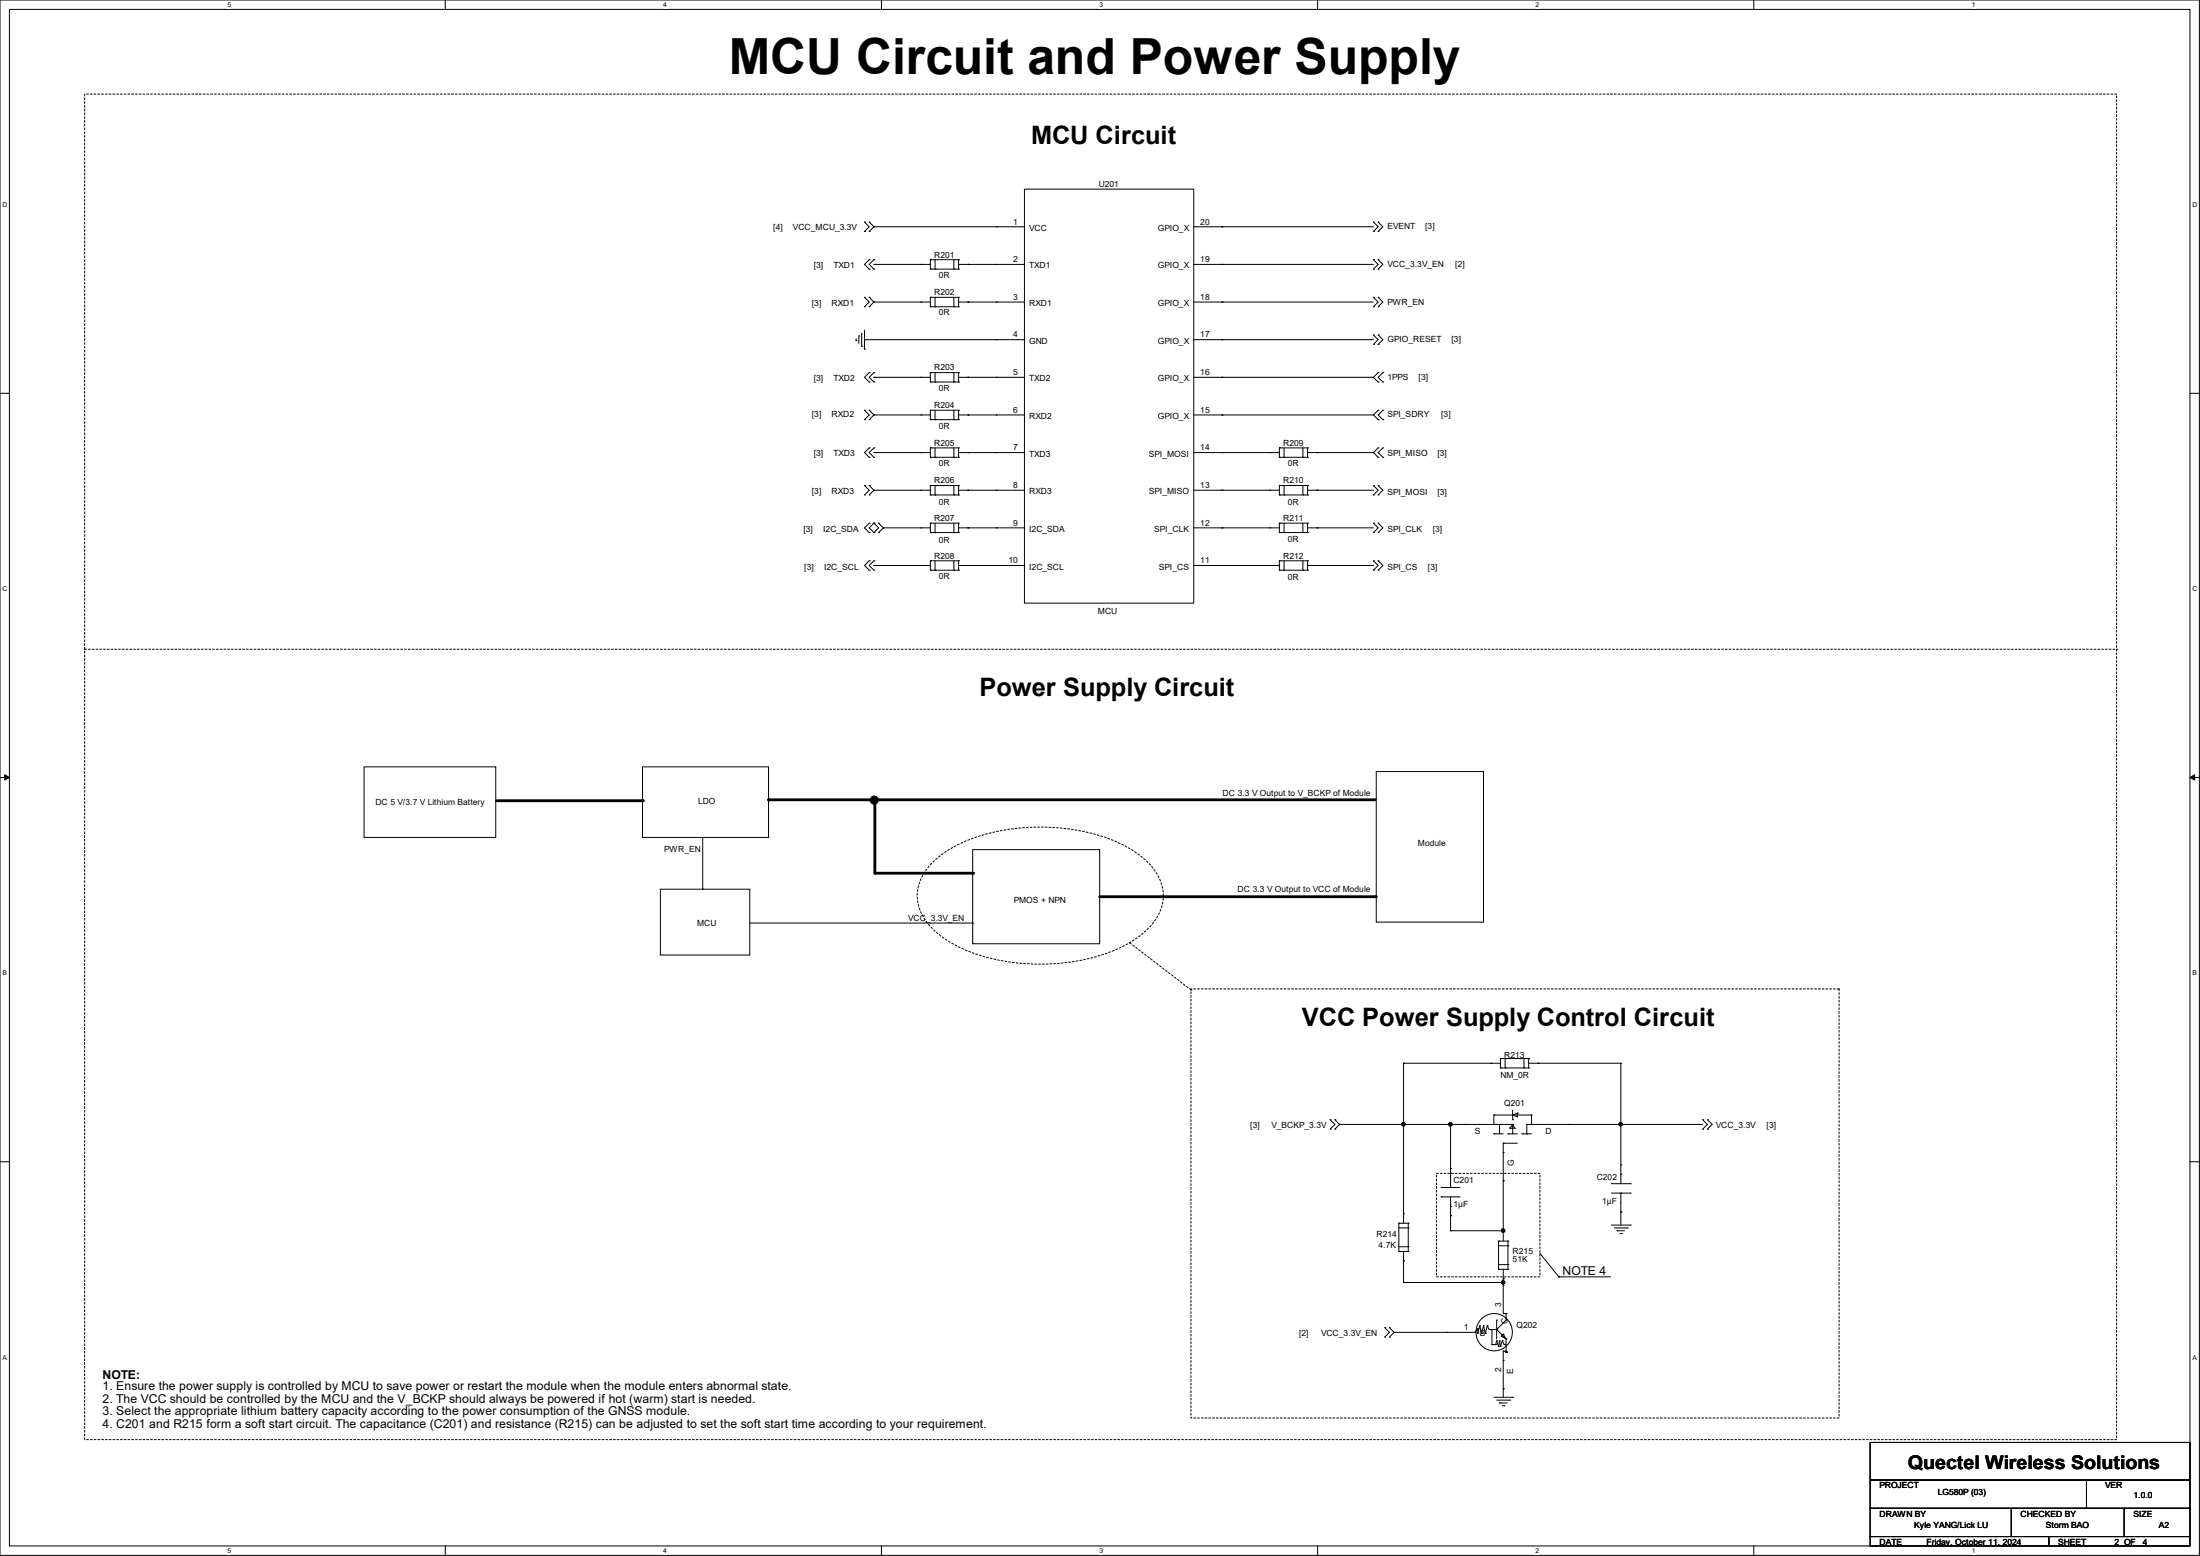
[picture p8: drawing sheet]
<svg xmlns="http://www.w3.org/2000/svg" width="297mm" height="210mm" viewBox="0 0 297 210" stroke-linecap="round" stroke-linejoin="round" font-family="sans-serif">
<path d="M0 0h296.9v209.9h-296.9zM1.3 1.3h294.4v207.4h-294.4z" fill="none" stroke="#000" stroke-width=".14"/>
<g fill="#fff">
<path d="M30.7 .1h.5v1h-.5z"/>
<path d="M30.7 208.8h.5v1h-.5z"/>
</g>
<path d="M60.1 0v1.3M60.1 208.7v1.2" fill="none" stroke="#000" stroke-width=".14"/>
<g fill="#fff">
<path d="M89.5 .1h.5v1h-.5z"/>
<path d="M89.5 208.8h.5v1h-.5z"/>
</g>
<path d="M119 0v1.3M119 208.7v1.2" fill="none" stroke="#000" stroke-width=".14"/>
<g fill="#fff">
<path d="M148.4 .1h.5v1h-.5z"/>
<path d="M148.4 208.8h.5v1h-.5z"/>
</g>
<path d="M177.9 0v1.3M177.9 208.7v1.2" fill="none" stroke="#000" stroke-width=".14"/>
<g fill="#fff">
<path d="M207.3 .1h.5v1h-.5z"/>
<path d="M207.3 208.8h.5v1h-.5z"/>
</g>
<path d="M236.8 0v1.3M236.8 208.7v1.2" fill="none" stroke="#000" stroke-width=".14"/>
<g fill="#fff">
<path d="M266.2 .1h.5v1h-.5z"/>
<path d="M266.2 208.8h.5v1h-.5z"/>
<path d="M.3 27.2h.7v1h-.7z"/>
<path d="M296 27.2h.6v1h-.6z"/>
<path d="M.3 79h.7v1h-.7z"/>
<path d="M296 79h.6v1h-.6z"/>
</g>
<path d="M0 53.1h1.3M295.7 53.1h1.2" fill="none" stroke="#000" stroke-width=".14"/>
<g fill="#fff">
<path d="M.3 130.9h.6v1h-.6z"/>
<path d="M296 130.9h.6v1h-.6z"/>
</g>
<path d="M0 104.9h1.3M295.7 104.9h1.2" fill="none" stroke="#000" stroke-width=".14"/>
<path d="M.6 104.6l.7 .3-.7 .4zM295.7 104.9l.6-.3v.7z" fill="#000" stroke="#000" stroke-width=".14"/>
<g fill="#fff">
<path d="M.3 182.7h.6v1h-.6z"/>
<path d="M296 182.7h.5v1h-.5z"/>
</g>
<g fill="none" stroke="#000" stroke-width=".14">
<path d="M116.7 30h.1M116.7 31.2h.1M116.7 30l.6 .6-.6 .6M117.3 31.2h.1M117.3 30h.1M117.3 35.1h.1M117.3 36.3h.1M117.3 30l.7 .6M117.3 35.1l-.6 .6 .6 .6M118 35.1h.1M118 36.3h.1M118 30.6h.1"/>
<path d="M118 35.7h.1M118 30.6l-.7 .6M118 35.1l-.7 .6 .7 .6M118 35.7h7.6M118 30.6h20.3M124.3 35.7h.1M125.6 36.3h.1M125.6 35.1h.1M125.6 35.1v1.2M125.6 36.3h3.8M125.6 35.1h3.8M126.2 36.3h.1"/>
<path d="M126.2 35.1v1.2M128.8 36.3h.1M128.8 35.1v1.2M129.4 36.3h.1M129.4 35.1h.1M129.4 35.1v1.2M129.4 35.7h8.9M130.7 35.7h.1M134.5 30.6h.1M134.5 35.7h.1M138.3 25.5h22.9v55.9h-22.9zM161.2 35.7h24.2"/>
<path d="M161.2 30.6h24.2M165 35.7h.1M165 30.6h.1M185.4 36.3h.1M185.4 35.1h.1M185.4 31.2h.1M185.4 30h.1M185.4 35.1l.7 .6-.7 .6M185.4 30l.7 .6-.7 .6M186.1 36.3h.1M186.1 35.1h.1M186.1 31.2h.1"/>
<path d="M186.1 30h.1M186.1 35.1l.6 .6-.6 .6M186.1 30l.6 .6-.6 .6M115.6 46h.1M115.6 45.7v.3M116 45.3h.1M116 45.3v1.1M116.3 46.7h.1M116.3 45v1.7M116.7 47.1h.1M116.7 55.4h.1M116.7 56.6h.1"/>
<path d="M116.7 40.1h.1M116.7 41.4h.1M116.7 45.8h.1M116.7 44.6v2.5M116.7 55.4l.6 .6-.6 .6M116.7 40.1l.6 .7-.6 .6M116.7 45.8h21.6M117.3 56.6h.1M117.3 55.4h.1M117.3 41.4h.1M117.3 40.1h.1M117.3 50.3h.1"/>
<path d="M117.3 51.6h.1M117.3 55.4l.7 .6M117.3 40.1l.7 .7M117.3 50.3l-.6 .6 .6 .7M118 50.3h.1M118 51.6h.1M118 40.8h.1M118 50.9h.1M118 56h.1M118 56l-.7 .6M118 40.8l-.7 .6M118 50.3l-.7 .6 .7 .7"/>
<path d="M118 40.8h7.6M118 50.9h7.6M118 56h7.6M124.3 40.8h.1M124.3 50.9h.1M124.3 56h.1M125.6 41.4h.1M125.6 40.1h.1M125.6 51.6h.1M125.6 50.3h.1M125.6 56.6h.1M125.6 55.4h.1"/>
<path d="M125.6 40.1v1.3M125.6 50.3v1.3M125.6 55.4v1.2M125.6 41.4h3.8M125.6 40.1h3.8M125.6 51.6h3.8M125.6 50.3h3.8M125.6 56.6h3.8M125.6 55.4h3.8M126.2 41.4h.1M126.2 51.6h.1M126.2 56.6h.1"/>
<path d="M126.2 40.1v1.3M126.2 50.3v1.3M126.2 55.4v1.2M128.8 41.4h.1M128.8 51.6h.1M128.8 56.6h.1M128.8 40.1v1.3M128.8 50.3v1.3M128.8 55.4v1.2M129.4 41.4h.1M129.4 40.1h.1M129.4 51.6h.1"/>
<path d="M129.4 50.3h.1M129.4 56.6h.1M129.4 55.4h.1M129.4 40.1v1.3M129.4 50.3v1.3M129.4 55.4v1.2M129.4 40.8h8.9M129.4 50.9h8.9M129.4 56h8.9M130.7 40.8h.1M130.7 50.9h.1M130.7 56h.1"/>
<path d="M134.5 40.8h.1M134.5 45.8h.1M134.5 50.9h.1M134.5 56h.1M161.2 40.8h24.2M161.2 50.9h24.2M161.2 56h24.2M161.2 45.8h24.2M165 56h.1M165 50.9h.1M165 45.8h.1M165 40.8h.1"/>
<path d="M185.4 46.5h.1M185.4 45.2h.1M185.4 41.4h.1M185.4 40.1h.1M185.4 50.9l.7 .7M185.4 56l.7 .6M185.4 45.2l.7 .6-.7 .7M185.4 40.1l.7 .7-.7 .6M186.1 50.3h.1M186.1 51.6h.1M186.1 55.4h.1M186.1 56.6h.1"/>
<path d="M186.1 46.5h.1M186.1 45.2h.1M186.1 41.4h.1M186.1 40.1h.1M186.1 50.3l-.7 .6M186.1 55.4l-.7 .6M186.1 45.2l.6 .6-.6 .7M186.1 40.1l.6 .7-.6 .6M186.7 51.6h.1M186.7 50.3h.1M186.7 56.6h.1M186.7 55.4h.1"/>
<path d="M186.7 50.3l-.6 .6 .6 .7M186.7 55.4l-.6 .6 .6 .6M116.7 65.5h.1M116.7 66.8h.1M116.7 65.5l.6 .7-.6 .6M117.3 66.8h.1M117.3 65.5h.1M117.3 60.5h.1M117.3 61.7h.1M117.3 77h.1M117.3 75.7h.1M117.3 71.9h.1"/>
<path d="M117.3 70.6h.1M117.3 65.5l.7 .7M117.3 60.5l-.6 .6 .6 .6M117.3 75.7l-.6 .6 .6 .7M117.3 70.6l-.6 .6 .6 .7M118 60.5h.1M118 61.7h.1M118 77h.1M118 75.7h.1M118 71.9h.1M118 70.6h.1M118 61.1h.1"/>
<path d="M118 66.2h.1M118 76.3h.1M118 66.2l-.7 .6M118 60.5l-.7 .6 .7 .6M118 75.7l-.7 .6 .7 .7M118 70.6l-.7 .6 .7 .7M118 70.6l.6 .6-.6 .7M118 61.1h7.6M118 66.2h7.6M118 76.3h7.6M118.6 71.9h.1M118.6 70.6h.1"/>
<path d="M118.6 70.6l.7 .6M119.3 71.2h.1M119.3 71.2l-.7 .7M119.3 71.2h6.3M124.3 61.1h.1M124.3 66.2h.1M124.3 71.2h.1M124.3 76.3h.1M125.6 61.7h.1M125.6 60.5h.1M125.6 66.8h.1M125.6 65.5h.1"/>
<path d="M125.6 71.9h.1M125.6 70.6h.1M125.6 77h.1M125.6 75.7h.1M125.6 71.9h3.8M125.6 70.6h3.8M125.6 60.5v1.2M125.6 65.5v1.3M125.6 70.6v1.3M125.6 75.7v1.3M125.6 61.7h3.8M125.6 60.5h3.8"/>
<path d="M125.6 66.8h3.8M125.6 65.5h3.8M125.6 77h3.8M125.6 75.7h3.8M126.2 61.7h.1M126.2 66.8h.1M126.2 71.9h.1M126.2 77h.1M126.2 60.5v1.2M126.2 65.5v1.3M126.2 70.6v1.3M126.2 75.7v1.3"/>
<path d="M128.8 61.7h.1M128.8 66.8h.1M128.8 71.9h.1M128.8 77h.1M128.8 60.5v1.2M128.8 65.5v1.3M128.8 70.6v1.3M128.8 75.7v1.3M129.4 61.7h.1M129.4 60.5h.1M129.4 66.8h.1M129.4 65.5h.1"/>
<path d="M129.4 71.9h.1M129.4 70.6h.1M129.4 77h.1M129.4 75.7h.1M129.4 71.2h8.9M129.4 60.5v1.2M129.4 65.5v1.3M129.4 70.6v1.3M129.4 75.7v1.3M129.4 61.1h8.9M129.4 66.2h8.9M129.4 76.3h8.9"/>
<path d="M130.7 61.1h.1M130.7 66.2h.1M130.7 71.2h.1M130.7 76.3h.1M134.5 61.1h.1M134.5 66.2h.1M134.5 71.2h.1M134.5 76.3h.1M161.2 71.2h11.5M161.2 61.1h11.5M161.2 66.2h11.5M161.2 76.3h11.5"/>
<path d="M165 76.3h.1M165 71.2h.1M165 66.2h.1M165 61.1h.1M171.4 71.2h.1M171.4 66.2h.1M171.4 61.1h.1M171.4 76.3h.1M172.7 71.9h.1M172.7 70.6h.1M172.7 66.8h.1M172.7 65.5h.1"/>
<path d="M172.7 61.7h.1M172.7 60.5h.1M172.7 77h.1M172.7 75.7h.1M172.7 60.5v1.2M172.7 65.5v1.3M172.7 70.6v1.3M172.7 75.7v1.3M172.7 71.9h3.8M172.7 70.6h3.8M172.7 61.7h3.8M172.7 60.5h3.8"/>
<path d="M172.7 66.8h3.8M172.7 65.5h3.8M172.7 77h3.8M172.7 75.7h3.8M173.4 71.9h.1M173.4 66.8h.1M173.4 61.7h.1M173.4 77h.1M173.4 60.5v1.2M173.4 65.5v1.3M173.4 70.6v1.3M173.4 75.7v1.3"/>
<path d="M175.9 71.9h.1M175.9 66.8h.1M175.9 61.7h.1M175.9 77h.1M175.9 60.5v1.2M175.9 65.5v1.3M175.9 70.6v1.3M175.9 75.7v1.3M176.5 71.9h.1M176.5 70.6h.1M176.5 66.8h.1M176.5 65.5h.1"/>
<path d="M176.5 61.7h.1M176.5 60.5h.1M176.5 77h.1M176.5 75.7h.1M176.5 60.5v1.2M176.5 65.5v1.3M176.5 70.6v1.3M176.5 75.7v1.3M176.5 71.2h8.9M176.5 61.1h8.9M176.5 66.2h8.9M176.5 76.3h8.9"/>
<path d="M177.8 71.2h.1M177.8 66.2h.1M177.8 61.1h.1M177.8 76.3h.1M185.4 77h.1M185.4 75.7h.1M185.4 71.9h.1M185.4 70.6h.1M185.4 66.8h.1M185.4 65.5h.1M185.4 61.1l.7 .6M185.4 75.7l.7 .6-.7 .7"/>
<path d="M185.4 70.6l.7 .6-.7 .7M185.4 65.5l.7 .7-.7 .6M186.1 60.5h.1M186.1 61.7h.1M186.1 77h.1M186.1 75.7h.1M186.1 71.9h.1M186.1 70.6h.1M186.1 66.8h.1M186.1 65.5h.1M186.1 60.5l-.7 .6M186.1 75.7l.6 .6-.6 .7"/>
<path d="M186.1 70.6l.6 .6-.6 .7M186.1 65.5l.6 .7-.6 .6M186.7 61.7h.1M186.7 60.5h.1M186.7 60.5l-.6 .6 .6 .6M49.1 103.5h17.8v9.5h-17.8zM86.7 103.5h17.1v9.5h-17.1zM94.9 113v7M131.3 114.7h17.2v12.7h-17.2zM185.8 104.1h14.5v20.4h-14.5zM89.2 120h12v8.9h-12zM94.9 120h.1"/>
<path d="M101.2 124.6h30.1M131.3 124.6h.1M0 156.8h1.3M179.6 151.1h.1M179.6 152.4h.1M179.6 151.1l.6 .7-.6 .6M180.2 152.4h.1M180.2 151.1h.1M180.2 151.1l.6 .7M180.8 151.8h.1M180.8 151.8l-.6 .6M180.8 151.8h23.4"/>
<path d="M189.5 151.8h.1M189.5 143.5h.1M189.5 143.5h13.1M189.5 143.5v21.6M195.8 157.7h.1M195.8 151.8h.1M195.8 151.8v8.5M197.9 151.8h.1M201.3 143.5h.1M201.7 153h.1M201.7 151.8h.1M201.7 150.5h.1"/>
<path d="M201.7 153h1.2M201.7 150.5v1.3M201.7 150.5h5.1M202.4 151.8h.1M202.4 151.8v1.2M202.6 144.1h.1M202.6 142.9h.1M202.6 142.9v1.2M202.6 144.1h3.8M202.6 142.9h3.8M202.9 154.3h.1M202.9 155.6h.1"/>
<path d="M202.9 159.4h.1M202.9 154.3h2M202.9 154.3v13.2M203.2 144.1h.1M203.2 142.9v1.2M203.6 151.8h.1M203.6 153h.1M203.6 153h1.3M203.8 152.3h.1M203.8 152.3h.7M204.2 151.1h.1M204.2 150.5h.1"/>
<path d="M204.2 151.8h.1M204.2 149.9v1.2M204.2 151.8v1.2M204.2 151.8l.3 .5M204.2 151.8l-.4 .5M204.5 152.3h.1M204.9 150.2h.1M204.9 150.2l-.7 .3M204.9 150.2v.5l-.7-.2M205.5 153h.1M205.5 153h1.3M205.7 144.1h.1"/>
<path d="M205.7 142.9v1.2M206.1 151.8h.1M206.1 153h.1M206.1 151.8h23.8M206.1 151.8v1.2M206.4 144.1h.1M206.4 142.9h.1M206.4 142.9v1.2M206.4 143.5h12.4M206.8 150.5h.1M206.8 151.8h.1M206.8 150.5v1.3"/>
<path d="M207.6 143.5h.1M211.8 151.8h.1M217.6 159.8h2.5M218.8 158.5h.1M218.8 157.2h.1M218.8 143.5h.1M218.8 151.8h.1M218.8 143.5v16.3M220.1 159.8h.1M229.9 152.4h.1M229.9 151.1h.1M229.9 151.1l.6 .7-.6 .6"/>
<path d="M230.5 152.4h.1M230.5 151.1h.1M230.5 151.1l.6 .7-.6 .6M295.7 156.8h1.2M186.9 179.2h.1M186.9 179.2l.7 .6-.7 .7M187.6 179.2h.1M187.6 179.2l.6 .6M188.2 179.8h.1M188.2 179.8l-.6 .7M188.2 179.8h10.9M188.8 165.1h.1"/>
<path d="M188.8 168.9h.1M188.8 165.7h1.3M188.8 168.9h1.3M188.8 165.1h1.3M188.8 165.1v3.8M188.8 168.3h1.3M189.5 170.2h.1M189.5 163.8h.1M189.5 173.1h.1M189.5 168.9v4.2M189.5 173.1h13.4M190.1 168.9h.1"/>
<path d="M190.1 165.1h.1M190.1 168.3h.1M190.1 165.7h.1M190.1 165.1v3.8M194.6 160.3h.1M194.6 161.5h.1M194.6 160.3h2.5M194.6 161.5h2.5M195.3 179.8h.1M195.8 160.3h.1M195.8 162.8h.1M195.8 164.1h.1"/>
<path d="M195.8 166.1h.1M195.8 166.1h7.1M195.8 161.5v4.6M199.1 179.8h.1M199.5 180h.1M199.5 179.3h.1M199.5 179.3v.7M199.5 179.3l-.4 .5M199.8 178.9h.1M199.8 178.9l.2 1.1M199.8 178.9l-.3 1.1M200 180h.1"/>
<path d="M200.3 178.9h.1M200.3 178.9l.2 1.1M200.3 178.9l-.3 1.1M200.5 180h.1M200.8 178.9h.1M200.8 178.9l.2 .6M200.8 178.9l-.3 1.1M201 179.5h.1M201 179.5h1.1M201.4 179.5h.1M201.4 179.5v2M202.1 178.2h.1"/>
<path d="M202.1 179.5h.1M202.1 178.2v2.5M202.1 179.5l1.2 1.2M202.3 167.5h.1M202.3 171.3h.1M202.3 171.3h1.3M202.3 167.5h1.3M202.3 167.5v3.8M202.3 170.7h1.3M202.3 168.1h1.3M202.9 172.6h.1M202.9 166.2h.1"/>
<path d="M202.9 177.3h.1M202.9 173.5h.1M202.9 166.1h.1M202.9 173.1h.1M202.9 171.3v6M202.9 177.3h.4M203.3 177.3h.1M203.3 177.3v.9l-1.2 1.3M203.6 171.3h.1M203.6 167.5h.1M203.6 170.7h.1M203.6 168.1h.1"/>
<path d="M203.6 167.5v3.8M207.9 169.2l2.5 3.1M210.4 172.3h.1M210.4 172.3h7M217.6 165.4h2.5M217.6 161h2.5M217.9 165.7h1.8M218.3 166.1h.1M218.3 166.1h1M218.7 166.5h.2M218.8 161h.1M218.8 163.6h.1"/>
<path d="M218.8 161v4.4M218.9 166.5h.1M219.7 165.7h.1M220.1 165.4h.1M220.1 161h.1M186.9 180.5h.1M187.6 180.5h.1M201.4 181.5h.1M201.4 181.5h.5M201.7 188.6h2.5M201.9 181.5h.1M202.1 181h.1"/>
<path d="M202.1 189h1.7M202.1 181l.2 .7M202.1 181l-.2 .5M202.3 181.7h.1M202.4 189.4h.1M202.4 181h.1M202.4 189.4h1.1M202.4 181l.2 .7M202.4 181l-.1 .7M202.6 181.7h.1M202.7 180.3h.1M202.7 180.3l.6 .4"/>
<path d="M202.8 181h.1M202.8 189.7h.3M202.8 181l.3 .5M202.8 181l-.2 .7M202.9 180.1h.1M202.9 182.4h.1M202.9 183.6h.1M202.9 187.5h.1M202.9 182.4v6.2M202.9 180.1l.4 .6M202.9 180.1l-.2 .2M202.9 182.4h.4"/>
<path d="M203.1 189.7h.1M203.1 181.5h.1M203.1 181.5h.2M203.3 182.5h.1M203.3 180.7h.1M203.3 182.4h.1M203.3 180.7v1.7M203.8 189h.1M204.2 188.6h.1M252.5 194.7h43.2v5.1h-43.2zM252.5 199.8h43.2v3.8h-43.2zM281.7 199.8v3.8"/>
<path d="M252.5 203.6h43.2v3.8h-43.2zM252.5 207.4h24.1v1.3h-24.1zM271.5 207.4h.1M271.5 203.6v3.8M276.6 207.4h19.1v1.3h-19.1zM281.7 203.6h.1M286.8 207.4h.1M286.8 203.6v3.8"/>
<circle cx="201.7" cy="179.8" r="2.48"/>
</g>
<path d="M11.4 12.7h274.3v181.6h-274.3zM11.4 87.6h274.3M285.7 87.6h.1M126.1 116.2a19.3 19.3 0 0 1 10.8-4.4 26.9 26.9 0 0 1 14.7 2.2 10.1 10.1 0 0 1 5.1 4.9 5.9 5.9 0 0 1-1.9 6.7 19.3 19.3 0 0 1-10.8 4.3 26.9 26.9 0 0 1-14.7-2.2 10.1 10.1 0 0 1-5.1-4.8 5.9 5.9 0 0 1 1.9-6.7zM152.5 127.3l8.3 6.3M160.8 133.5h87.5v57.9h-87.5zM160.8 133.6h.1M193.9 158.4h14v13.9h-14z" fill="none" stroke="#000" stroke-width=".14" stroke-dasharray=".3"/>
<path d="M67.1 108.1h19.6M103.8 107.9h81.9M118.1 108.2v9.7M118.2 117.9h13.1M148.5 121h37.2" fill="none" stroke="#000" stroke-width=".38"/>
<g fill="#000">
<circle cx="86.7" cy="108.1" r=".19"/>
<circle cx="103.8" cy="107.9" r=".19"/>
<circle cx="118.1" cy="117.9" r=".19"/>
<circle cx="131.3" cy="117.9" r=".19"/>
<circle cx="185.7" cy="121" r=".19"/>
</g>
<g fill="#000" stroke="#000" stroke-width=".14">
<circle cx="118" cy="108" r=".55"/>
<circle cx="189.5" cy="151.7" r=".23"/>
<circle cx="195.8" cy="151.7" r=".23"/>
<circle cx="218.8" cy="151.7" r=".23"/>
<circle cx="202.9" cy="173.1" r=".23"/>
<circle cx="202.9" cy="166.1" r=".23"/>
</g>
<text font-size="6.7" x="98.4" y="10">MCU Circuit and Power Supply</text>
<g font-size="3.4">
<text x="139.2" y="19.4">MCU Circuit</text>
<text x="132.2" y="94">Power Supply Circuit</text>
<text x="175.8" y="138.4">VCC Power Supply Control Circuit</text>
</g>
<text font-size="2.5" x="257.6" y="198.3">Quectel Wireless Solutions</text>
<g font-size="1.7">
<text x="210.9" y="172">NOTE 4</text>
<text x="13.8" y="186.2">NOTE:</text>
<text x="13.8" y="187.7">1. Ensure the power supply is controlled by MCU to save power or restart the module when the module enters abnormal state.</text>
<text x="13.8" y="189.4">2. The VCC should be controlled by the MCU and the V_BCKP should always be powered if hot (warm) start is needed.</text>
<text x="13.8" y="191.1">3. Select the appropriate lithium battery capacity according to the power consumption of the GNSS module.</text>
<text x="13.8" y="192.7">4. C201 and R215 form a soft start circuit. The capacitance (C201) and resistance (R215) can be adjusted to set the soft start time according to your requirement.</text>
</g>
<g font-size="1.1">
<text x="148.3" y="25.2">U201</text>
<text x="104.4" y="31.1">[4]</text>
<text x="107.1" y="31.1">VCC_MCU_3.3V</text>
<text x="126.1" y="34.8">R201</text>
<text x="136.8" y="30.3">1</text>
<text x="136.8" y="35.4">2</text>
<text x="138.9" y="31.2">VCC</text>
<text x="156.3" y="31.2">GPIO_X</text>
<text x="162" y="35.4">19</text>
<text x="162" y="30.3">20</text>
<text x="187.3" y="30.9">EVENT</text>
<text x="192.4" y="30.9">[3]</text>
<text x="109.6" y="41.2">[3]</text>
<text x="109.9" y="36.2">[3]</text>
<text x="112.3" y="41.2">RXD1</text>
<text x="112.5" y="36.2">TXD1</text>
<text x="126.1" y="39.8">R202</text>
<text x="126.7" y="37.5">0R</text>
<text x="136.8" y="40.5">3</text>
<text x="138.9" y="36.2">TXD1</text>
<text x="138.9" y="41.3">RXD1</text>
<text x="156.3" y="41.3">GPIO_X</text>
<text x="156.3" y="36.2">GPIO_X</text>
<text x="162" y="40.5">18</text>
<text x="187.3" y="36">VCC_3.3V_EN</text>
<text x="187.3" y="41.1">PWR_EN</text>
<text x="196.5" y="36">[2]</text>
<text x="126.7" y="42.5">0R</text>
<text x="136.8" y="45.6">4</text>
<text x="138.9" y="46.4">GND</text>
<text x="156.3" y="46.4">GPIO_X</text>
<text x="162" y="45.6">17</text>
<text x="187.3" y="46.2">GPIO_RESET</text>
<text x="196" y="46.2">[3]</text>
<text x="109.9" y="51.4">[3]</text>
<text x="112.5" y="51.4">TXD2</text>
<text x="126.1" y="50">R203</text>
<text x="126.7" y="52.8">0R</text>
<text x="136.8" y="50.6">5</text>
<text x="138.9" y="51.5">TXD2</text>
<text x="156.3" y="51.5">GPIO_X</text>
<text x="162" y="50.6">16</text>
<text x="187.3" y="51.3">1PPS</text>
<text x="191.5" y="51.3">[3]</text>
<text x="109.6" y="56.3">[3]</text>
<text x="112.3" y="56.3">RXD2</text>
<text x="126.1" y="55.1">R204</text>
<text x="126.7" y="57.9">0R</text>
<text x="136.8" y="55.7">6</text>
<text x="138.9" y="56.6">RXD2</text>
<text x="156.3" y="56.6">GPIO_X</text>
<text x="162" y="55.7">15</text>
<text x="187.3" y="56.3">SPI_SDRY</text>
<text x="194.6" y="56.3">[3]</text>
<text x="109.9" y="61.6">[3]</text>
<text x="112.5" y="61.6">TXD3</text>
<text x="126.1" y="60.2">R205</text>
<text x="126.1" y="65.2">R206</text>
<text x="126.7" y="62.9">0R</text>
<text x="136.8" y="60.8">7</text>
<text x="136.8" y="65.9">8</text>
<text x="138.9" y="61.6">TXD3</text>
<text x="155.1" y="61.6">SPI_MOSI</text>
<text x="162" y="65.9">13</text>
<text x="162" y="60.8">14</text>
<text x="173.2" y="65.2">R210</text>
<text x="173.2" y="60.2">R209</text>
<text x="173.9" y="62.9">0R</text>
<text x="187.3" y="61.6">SPI_MISO</text>
<text x="194.1" y="61.6">[3]</text>
<text x="108.5" y="71.8">[3]</text>
<text x="109.6" y="66.6">[3]</text>
<text x="111.1" y="71.8">I2C_SDA</text>
<text x="112.3" y="66.6">RXD3</text>
<text x="126.1" y="70.3">R207</text>
<text x="126.7" y="68.2">0R</text>
<text x="136.8" y="71">9</text>
<text x="138.9" y="66.7">RXD3</text>
<text x="138.9" y="71.8">I2C_SDA</text>
<text x="155.1" y="66.7">SPI_MISO</text>
<text x="155.8" y="71.8">SPI_CLK</text>
<text x="162" y="71">12</text>
<text x="173.2" y="70.3">R211</text>
<text x="173.9" y="68.2">0R</text>
<text x="187.3" y="71.8">SPI_CLK</text>
<text x="187.3" y="66.8">SPI_MOSI</text>
<text x="193.4" y="71.8">[3]</text>
<text x="194.1" y="66.8">[3]</text>
<text x="108.6" y="76.9">[3]</text>
<text x="111.2" y="76.9">I2C_SCL</text>
<text x="126.1" y="75.4">R208</text>
<text x="126.7" y="73.2">0R</text>
<text x="136.1" y="76">10</text>
<text x="138.9" y="76.9">I2C_SCL</text>
<text x="156.5" y="76.9">SPI_CS</text>
<text x="162" y="76">11</text>
<text x="173.2" y="75.4">R212</text>
<text x="173.9" y="73.1">0R</text>
<text x="187.3" y="76.9">SPI_CS</text>
<text x="192.8" y="76.9">[3]</text>
<text x="126.7" y="78.2">0R</text>
<text x="148.2" y="82.9">MCU</text>
<text x="173.9" y="78.3">0R</text>
<text x="165.1" y="107.4">DC 3.3 V Output to V_BCKP of Module</text>
<text x="50.7" y="108.7">DC 5 V/3.7 V Lithium Battery</text>
<text x="94.2" y="108.5">LDO</text>
<text x="89.7" y="115">PWR_EN</text>
<text x="191.4" y="114.1">Module</text>
<text x="94.1" y="124.9">MCU</text>
<text x="122.6" y="124.3">VCC_3.3V_EN</text>
<text x="136.9" y="121.9">PMOS + NPN</text>
<text x="167.1" y="120.4">DC 3.3 V Output to VCC of Module</text>
<text x="203.1" y="142.8">R213</text>
<text x="202.6" y="145.5">NM_0R</text>
<text x="203.1" y="149.3">Q201</text>
<text x="168.8" y="152.2">[3]</text>
<text x="171.7" y="152.2">V_BCKP_3.3V</text>
<text x="199.1" y="153.1">S</text>
<text x="208.7" y="153.1">D</text>
<text x="231.6" y="152.2">VCC_3.3V</text>
<text x="238.5" y="152.2">[3]</text>
<text x="196.2" y="159.7">C201</text>
<text x="204.4" y="157.3" transform="rotate(-90 204.4 157.3)">G</text>
<text x="215.6" y="159.2">C202</text>
<text x="185.8" y="167">R214</text>
<text x="196.2" y="162.9">1μF</text>
<text x="216.3" y="162.5">1μF</text>
<text x="186.1" y="168.5">4.7K</text>
<text x="204.2" y="169.2">R215</text>
<text x="204.2" y="170.4">51K</text>
<text x="197.6" y="179.5">1</text>
<text x="202.7" y="176.4" transform="rotate(-90 202.7 176.4)">3</text>
<text x="203.5" y="178.8" transform="rotate(-90 203.5 178.8)">C</text>
<text x="204.7" y="179.3">Q202</text>
<text x="175.4" y="180.3">[2]</text>
<text x="178.4" y="180.3">VCC_3.3V_EN</text>
<text x="199.8" y="180.4">B</text>
<text x="202.7" y="185.2" transform="rotate(-90 202.7 185.2)">2</text>
<text x="204.3" y="185.4" transform="rotate(-90 204.3 185.4)">E</text>
<text x="253.7" y="200.9">PROJECT</text>
<text x="261.6" y="201.8">LG580P (03)</text>
<text x="284.2" y="200.9">VER</text>
<text x="288" y="202.1">1.0.0</text>
<text x="253.7" y="208.5">DATE</text>
<text x="253.7" y="204.7">DRAWN BY</text>
<text x="258.4" y="206.2">Kyle YANG/Lick LU</text>
<text x="260.1" y="208.5">Friday, October 11, 2024</text>
<text x="272.8" y="204.7">CHECKED BY</text>
<text x="276.2" y="206.2">Storm BAO</text>
<text x="277.9" y="208.5">SHEET</text>
<text x="285.5" y="208.5">2 OF</text>
<text x="288" y="204.7">SIZE</text>
<text x="289.3" y="208.5">4</text>
<text x="291.5" y="206.2">A2</text>
</g>
<g font-size=".9">
<text x="30.7" y=".9">5</text>
<text x="89.5" y=".9">4</text>
<text x="148.4" y=".9">3</text>
<text x="207.3" y=".9">2</text>
<text x="266.2" y=".9">1</text>
<text x=".3" y="28">D</text>
<text x="296" y="28">D</text>
<text x=".3" y="79.8">C</text>
<text x="296" y="79.8">C</text>
<text x=".3" y="131.7">B</text>
<text x="296" y="131.7">B</text>
<text x=".3" y="183.5">A</text>
<text x="296" y="183.5">A</text>
<text x="30.7" y="209.6">5</text>
<text x="89.5" y="209.6">4</text>
<text x="148.4" y="209.6">3</text>
<text x="207.3" y="209.6">2</text>
<text x="266.2" y="209.6">1</text>
</g>
</svg>
